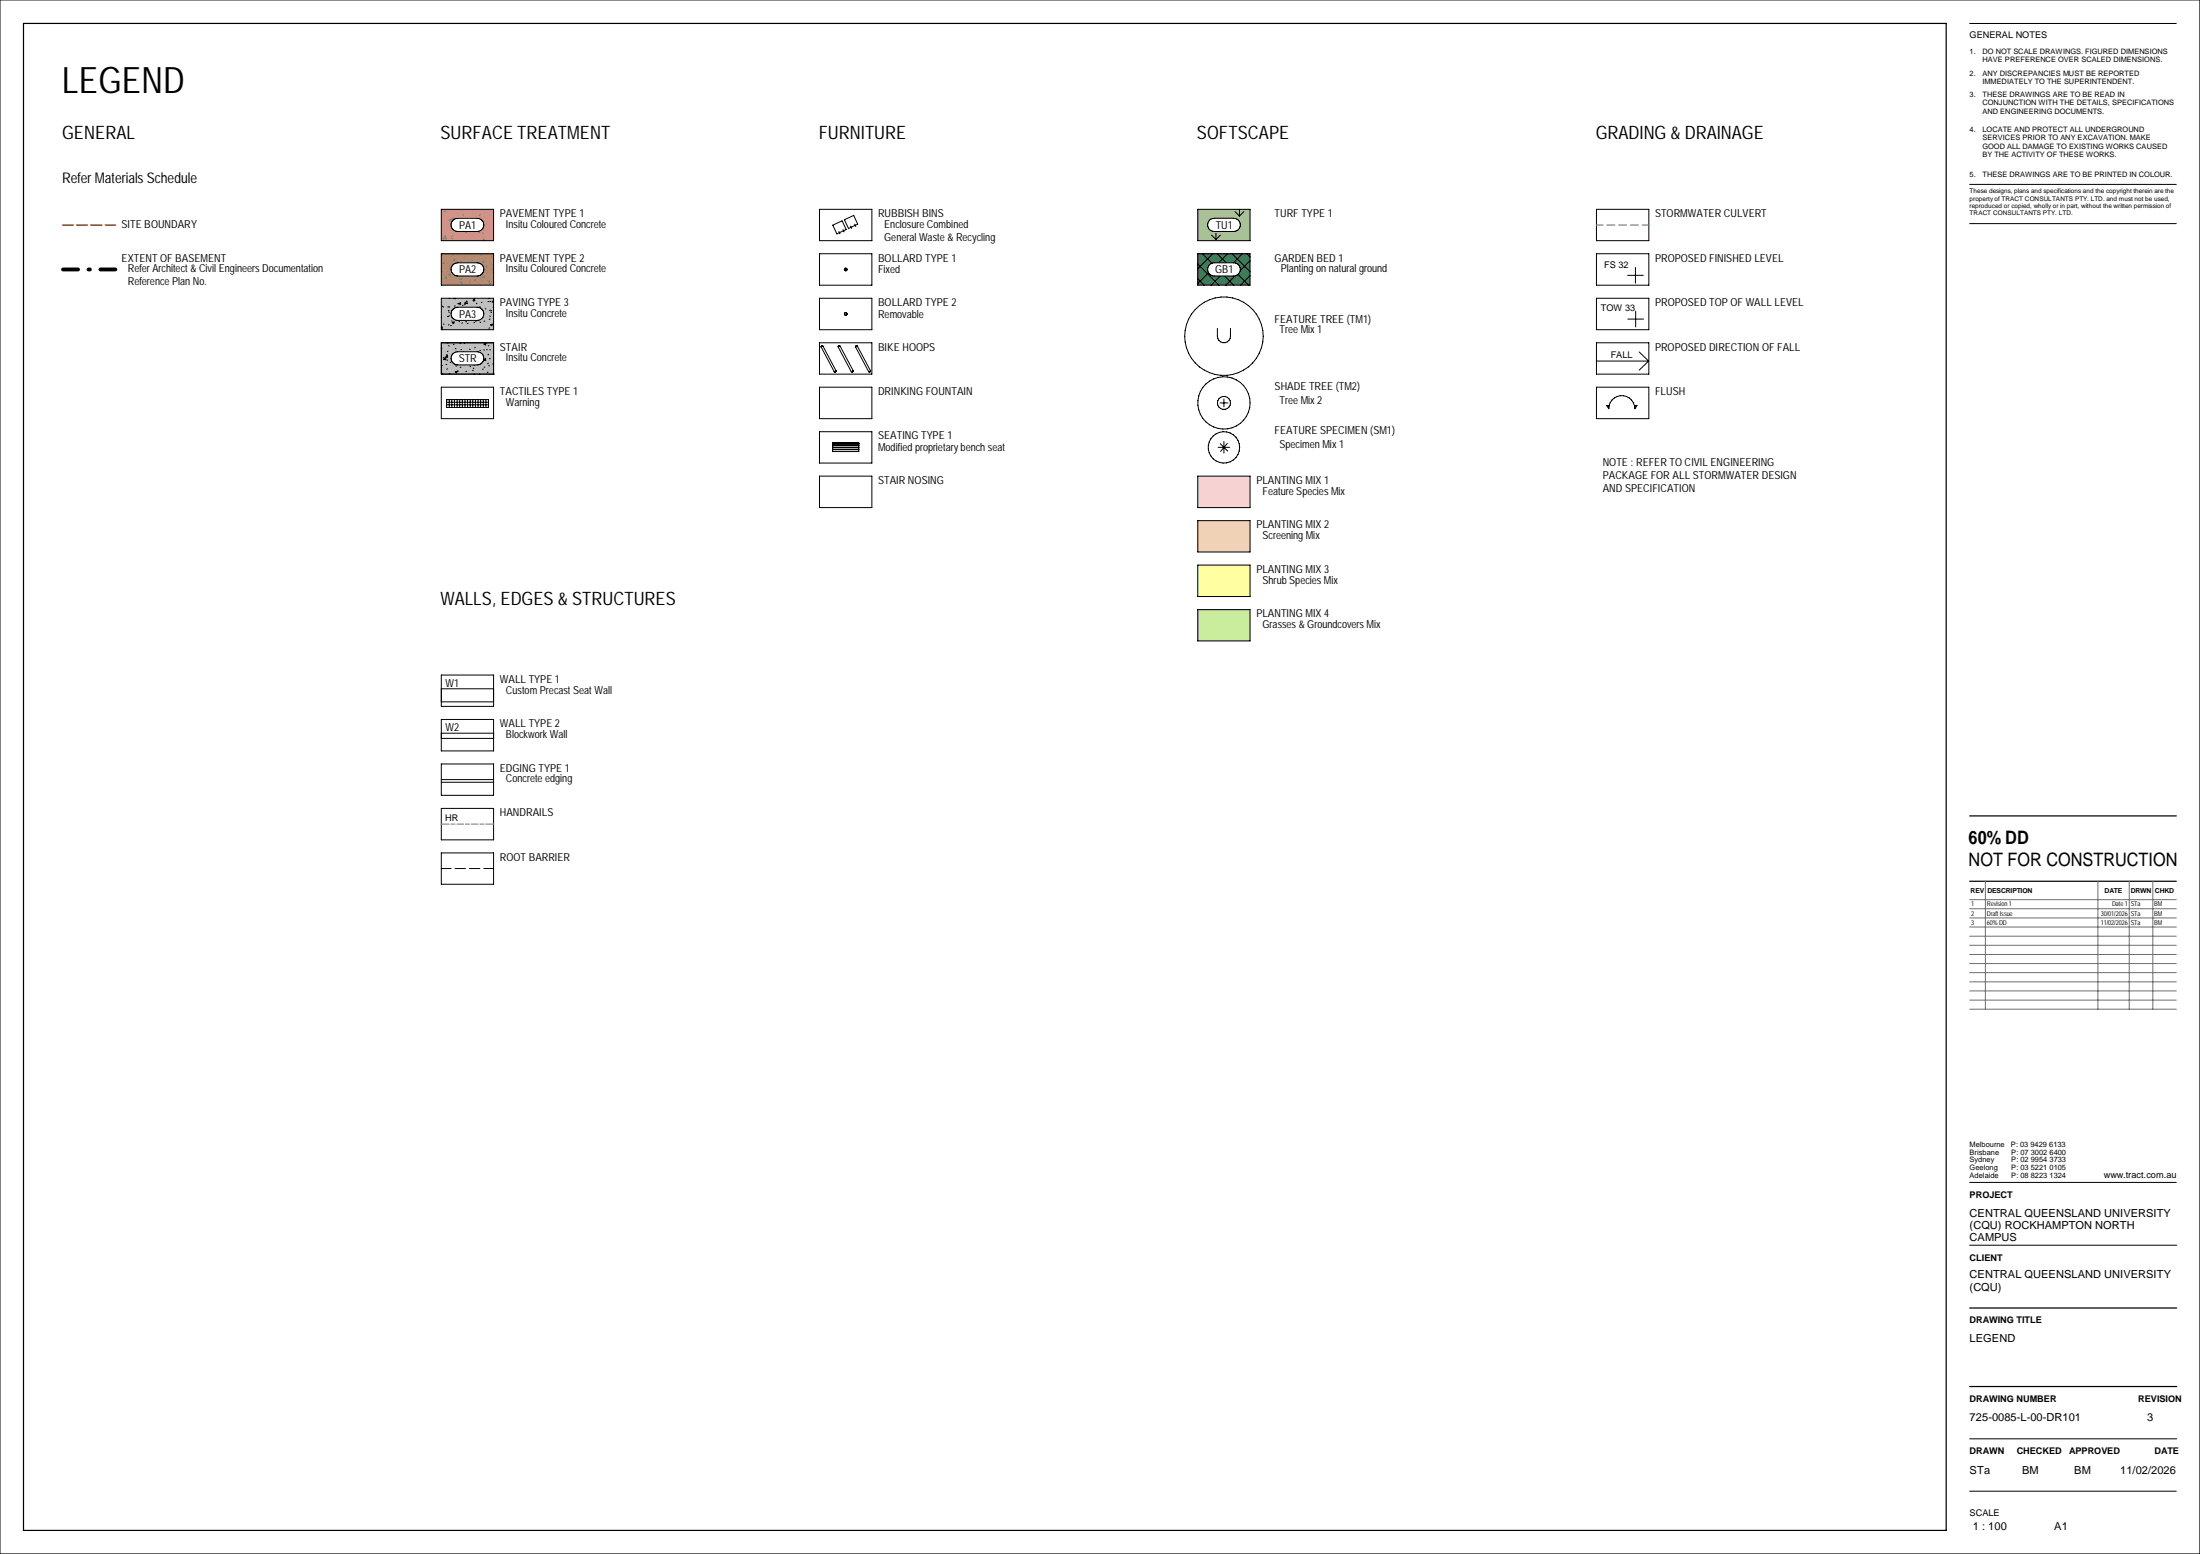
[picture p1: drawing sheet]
<svg xmlns="http://www.w3.org/2000/svg" width="841mm" height="594mm" viewBox="0 0 841 594" stroke-linecap="round" stroke-linejoin="round" font-family="sans-serif">
<path d="M168.7 80h20v12h-20z" fill="#d09384"/>
<path d="M168.7 97h20v12h-20z" fill="#bc8d6d"/>
<path d="M168.7 114h20v12h-20z" fill="#c0c0c0"/>
<path d="M457.9 80h20v12h-20z" fill="#a5d27d"/>
<path d="M457.9 97h20v12h-20z" fill="#3c7d59"/>
<path d="M457.9 182h20v12h-20z" fill="#f7d2d2"/>
<path d="M457.9 199h20v12h-20z" fill="#f0d3b7"/>
<path d="M457.9 216h20v12h-20z" fill="#ffffa2"/>
<path d="M457.9 233h20v12h-20z" fill="#c9ec9d"/>
<path d="M322.8 102.5h1v1h-1z" fill="#000"/>
<path d="M168.7 131h20v12h-20z" fill="#c0c0c0"/>
<g fill="none" stroke="#808080" stroke-width=".38">
<path d="M169.1 97.5l.2 .1M170.3 90l.3 1.3-1.3-.1zM170.3 80.9h-.6M171.7 84.2l1.4-.6-.4 1.2zM172.6 97.9l-.3 .1M172.6 91l.5 .4M173.2 90l-.6 .4M173.2 97.7l.2 .1M173.3 97.8l-.3 .1M173.4 83.3l-.5 .4M173.4 99.4l.5-.2-.1 .5zM173.5 85.9l.6 .4"/>
<path d="M175.2 97.6h-.3M176.4 99.9l-.2 .1M176.4 97.4l-.1 .1M176.7 81.8l.5 .5M177.3 97.8l.2 .2M177.8 88.7l.6 .3M177.8 87.2l-.6 .1M178.1 97.2h-.3M178.9 99.4l.1 .1M179.9 97l.3 .2v-.2M180.1 97h.1M180.2 99.4l-.2 .2"/>
<path d="M180.8 99.6h-.2M181.4 98l.2 .1M182.8 99.3l-.3 .1M182.9 86.5l-.6 .1M183.3 98.6l.2 .2M183.4 88.7l-.5 .4M183.7 82l-.6 .4M183.9 97l-.4 .4 .6 .1v-.5M184.2 98.8l-.2 .2M184.3 92l.6-.7 .1 .7M184.3 100l.6-.2-.2 .4zM184.4 86.4l.6 .4"/>
<path d="M184.4 88.9l.6 .5M184.7 92h.5M185.4 98.2l.2 .1M185.7 98.9l-.3 .1M187.7 97.8l.2 .2M188.1 98.3l-.2 .1M188.7 89.1v.1M168.7 103l.2 .7-.2-.1M169.2 106.6h-.3M169.2 103.8l-.2 .1M169.2 102.4l.3 .1M169.6 100.2l.2 .5-.5-.1z"/>
<path d="M170 100.9l.1 .1M170.2 105.4l.2 .1M170.3 106l.1 .2M170.7 105.9l.1 .5-.5-.1zM171.2 103.6h-.3M171.3 100.8l-.3 .1M171.5 104.9l.5-.2-.1 .5zM171.7 101.5l.2 .2M171.8 102.6l.2 .1M172 106.2l-.2 .1M172.2 108l-.2 .2M172.3 105.5l-.2 .2"/>
<path d="M172.4 103l-.2 .1M172.5 100.4l-.2 .2M173.2 100.6h-.3M173.3 102.6l.2 .1M174 103.2l-.2 .1M174.3 105.6l.2 .1M174.4 100.1l.2 .2M174.7 105.2l.2 .2M174.8 108.6h-.2M175.1 100.7l.1 .4h-.4zM175.8 101.7l.2 .2M176.1 108l.5-.2-.2 .4z"/>
<path d="M176.1 100.2h-.3M176.1 107.5l-.2 .2M176.2 106.4l.1 .4h-.5zM176.2 104.9l-.2 .2M176.2 101.8l.2 .2M176.3 102.4l-.2 .2M176.7 108.3l-.2 .1M176.9 105.6h-.3M177 104.2v.7l-.6-.1zM177.4 102.7l.2 .2M177.9 102.4l.6-.2-.2 .5zM178.4 105.7l.2 .2"/>
<path d="M178.8 105.3l-.3 .1M178.9 102.6h-.3M179.1 104.5l.2 .1M179.7 108h-.3M179.9 101.9l.2 .1M180 107l-.3 .1M180 104.5l-.2 .1M180.1 101.9l-.2 .2M180.6 101.1l.1 .5h-.5zM180.7 101l.1 .2M180.8 102.3l-.3 .1M181.5 102.9l.2 .1"/>
<path d="M181.7 106.8v.5h-.4zM181.7 104.9l-.3 .1M182.4 105.9l.2 .1M182.5 105.5l.5-.2-.2 .5zM183.3 108.2l.1 .2M183.6 103.7l.2 .2M183.6 101.9l-.2 .1M183.8 109h.1M183.9 106.4l-.2 .2M183.9 102.1l.2 .1M184 103.9l-.2 .2M184.1 101.3l-.2 .2"/>
<path d="M184.4 107.3l-.2 .1M185.1 105.5l.1 .7-.7-.1zM185.1 100.3l.2 .2M185.5 103.1l.3 .1M186.1 101.6v.5l-.4-.1zM186.4 107.1h-.3M186.5 104.3l-.3 .1M186.5 106.1l.2 .1M187 108.6l.5-.2-.1 .4zM187.1 107.3l.1 .5h-.5zM187.7 108.5l-.2 .1M187.7 107.5l.2 .2"/>
<path d="M187.8 105.9l-.2 .1M187.9 103.4l-.2 .1M188 100.8l-.2 .2M188 102.2l.2 .2M188 103l.2 .1M188.4 104.1h-.3M188.5 101.3h-.3"/>
</g>
<g fill="none" stroke="#000" stroke-width=".38">
<path d="M168.7 80h20v12h-20zM168.7 97h20v12h-20zM313.3 80h20v12h-20zM313.3 97h20v12h-20zM457.9 80h20v12h-20zM457.9 97h20v12h-20zM458 97l-.1 .1M459.7 97l11.9 12M463.1 89.9l1.7 1.7M463.6 97l-5.7 5.7M464.8 89.2v2.4M465.3 97l12 12"/>
<path d="M466.5 89.9l-1.7 1.7M469.3 97l-11.4 11.4M471 97l6.9 6.9M472.1 80.9l1.7 1.7M473.8 80.2v2.4M474.9 97l-12 12M475.5 80.9l-1.7 1.7M476.6 97l1.3 1.3M477.9 99.7l-9.3 9.3M610.3 80h20v12h-20zM610.3 97h20v12h-20zM168.7 114h20v12h-20z"/>
<path d="M169.1 117l.2 .2M169.2 117.2l.3 .2M171.4 118.6l.3 .2M171.5 117.3h-.3M171.5 119.2l.3 .2M171.9 114l-.1 .1M171.9 117.3l-.2 .2M173.7 114h.5M174 116.9l-.3 .1M174.7 117.5l.2 .1M175 116l.3 .2M175.4 116l.7-.3-.2 .6z"/>
<path d="M176.8 118.8l.3 .2M177 116.6l-.2 .2M177.5 118.2l.2 .2M177.7 115.9l.8-.8 .1 .9zM177.9 116.4l-.4 .1M180.1 117.7l.2 .2M180.9 114.9l.3 .3M181.4 114.2l.1 .7-.7-.1zM181.6 119.6h-.3M182.2 119.3l-.3 .2M182.2 119.1l.3 .2M182.3 115.9l-.2 .2"/>
<path d="M183.4 117.2l.2 .2M184.1 119.3h-.2M184.3 115.6h-.3M185.5 117.9l.3 .2M186.9 115.2l-.4 .1M186.9 114l.2 .2M187.4 118.5l-.2 .2M187.5 115.1l-.2 .3M187.6 119.3l.3 .2M188 118.7l-.3 .1M188.7 115.1l-.1-.2-.5 .5h.6M188.7 117.4v.2"/>
<path d="M313.3 114h20v12h-20zM323.6 103.4h.1M457.9 106.6l2.4 2.4M457.9 100.9l8.1 8.1M477.9 105.4l-3.7 3.6M610.3 114h20v12h-20zM168.7 125.3l.3-.3 .1 .9h-.4M168.7 121.3h.1M168.7 133l.2 .2M168.7 131h20v12h-20zM168.8 139.5l.3 .2M169.5 136.7l.2 .2"/>
<path d="M169.5 123.8l.2 .2M170.3 136.5l.1 1-.9-.1zM170.8 139.3h-.3M170.9 131v.1M170.9 135.6h-.3M171 135.8l.1 .7-.6-.1zM171.2 131h.1M171.2 137.6l-.3 .2M171.3 134.2l-.3 .2M171.4 120.9l-.4 .1M171.5 132.1l.2 .2M171.7 124l-.3 .2"/>
<path d="M171.8 120.7l-.3 .2M172.1 138.4l.2 .2M172.6 124.4l-.4 .1M172.6 122.6l.3 .2M172.9 123.4l.7-.3-.2 .6zM173.5 135.3h-.4M173.6 131.6l-.3 .1M174 133.2l.3 .2M174.2 139.8l.3 .2M174.7 138.8h-.4M175.2 120.4l-.3 .1M175.4 135.6l.2 .2"/>
<path d="M175.4 122.8l.2 .2M175.5 121.2l.1 .6h-.6zM176.1 131.3h-.3M176.3 136.9l-.3 .2M176.4 133.5l-.3 .2M176.5 134.8l.7-.3-.2 .6zM176.8 123.4l-.3 .2M176.9 120l-.2 .2M177.3 134.8h-.3M177.4 131.1l.3 .2M177.5 138.6l.3 .2M178.1 122.9l.3 .2"/>
<path d="M178.3 136.5l.1 .6h-.6zM178.9 123.6l-.3 .1M179.5 133.4l.2 .2M179.6 140l.3 .2M181.1 137.9l-.4 .1M181.2 138.2l.1 1-.9-.2zM181.3 121.8l.3 .2M181.3 134.6l.3 .2M181.4 120.1l.8-.3-.3 .6zM181.4 139.5l-.2 .2M181.5 123.3h-.4M181.6 136.1l-.3 .3"/>
<path d="M181.7 132.8l-.3 .2M182.1 122.6l-.3 .3M182.5 138.9l.8-.3-.3 .6zM182.8 121.8l.1 .7-.6-.1zM182.9 138.9l.3 .2M183.5 123.1l.3 .2M183.6 137.6h-.3M183.7 133.9l-.3 .1M184.9 133.7l.3 .2M185 131.5l.8-.2-.3 .6zM185.3 122.8h-.3M185.6 137.1l.1 .7-.6-.1z"/>
<path d="M186.3 133.6h-.3M186.7 138.8l-.3 .2M186.8 135.4l-.3 .2M186.8 139.7l.3 .2M186.9 132.1l-.3 .1M187.2 125.3l-.3 .2M187.2 120.7l.3 .2M187.2 133.6l.3 .2M187.3 121.9l-.3 .2M187.5 137.1h-.4M187.5 124.2l.7-.3-.2 .6zM188.3 139.1l.3 .2"/>
<path d="M313.3 131h20v12h-20zM465.4 125.5v3a2.5 2.5 0 0 0 2.5 2.5 2.5 2.5 0 0 0 2.5-2.5v-3M610.3 131h20v12h-20zM168.7 148h20v12h-20zM169 142.7l.3 .2M171.1 141l-.3 .1M172 142.8h-.3M174 142.2l.8-.3-.3 .6zM175 141.7l.2 .2M176.2 140.3l-.3 .2M178.4 141.9l-.3 .1M180.9 140.7l.2 .2"/>
<path d="M180.9 141.6h-.3M181.3 142.9l-.1 .1M183.3 142.9l.1 .1M184.8 141.1h-.4M185.1 140.3l.2 .1M186.6 142.2l-.3 .2M188.6 143h.1M313.3 148h20v12h-20zM466.4 154h3M467.9 152.5v3M610.3 148h20v12h-20zM614.2 155h.8v1.2z"/>
<path d="M615 156.2a5 5 0 0 1 5-5 5 5 0 0 1 5 5M625 155h.8l-.8 1.2zM313.3 165h20v12h-20zM318.3 169.3h10v3.3h-10zM318.3 171.8h10M318.3 171.1h10M318.3 170.3h10M318.3 169.7h10M318.3 169.5h10M318.3 169.4h10M465.7 171h4.4M466.5 169.6l2.8 2.8"/>
<path d="M467.9 168.8v4.4M469.2 169.5l-2.6 3.1M313.3 182h20v12h-20zM457.9 182h20v12h-20zM457.9 199h20v12h-20zM457.9 216h20v12h-20zM457.9 233h20v12h-20zM168.7 258h20v12h-20zM168.7 263.3h20M168.7 268.3h20M168.7 275h20v12h-20zM168.7 280.2h20"/>
<path d="M168.7 282.2h20M168.7 292h20v12h-20zM168.7 298h20M168.7 299h20M168.7 309h20v12h-20zM168.7 326h20v12h-20zM168.7 332h3.7M173.9 332h4M179.5 332h3.9M185 332h3.7"/>
<circle cx="323.3" cy="103" r=".51"/>
<circle cx="323.3" cy="120" r=".5"/>
<circle cx="467.9" cy="128.5" r="15"/>
<circle cx="467.9" cy="154" r="2.5"/>
<circle cx="467.9" cy="154" r="10"/>
<circle cx="467.9" cy="171" r="6"/>
</g>
<path d="M24.1 86h3.8M29.3 86h4.1M34.8 86h4.1M40.3 86h3.8" fill="none" stroke="#f00" stroke-width=".72"/>
<path d="M24.1 103h5.7M33.8 103h.6M38.4 103h5.7" fill="none" stroke="#000" stroke-width="1.5"/>
<path d="M168.7 315h3M172.4 315h1.5M174.7 315h2.5M177.9 315h1.6M180.2 315h2.5M183.4 315h1.6M185.7 315h3" fill="none" stroke="#aa00fa" stroke-width=".47"/>
<path d="M610.3 86h2.5M614.3 86h3M618.8 86h3M623.3 86h3M627.8 86h2.5" fill="none" stroke="#0080ff" stroke-width=".47"/>
<g fill="#fff">
<path d="M23.6 22.6h47v15.8h-47z"/>
<path d="M23.7 64.7h51.7v6.6h-51.7z"/>
<path d="M48.9 100.2h74.7v4.9h-74.7z"/>
<path d="M48.9 105.1h30.3v5h-30.3z"/>
<path d="M193.4 83.1h38.4v5h-38.4z"/>
<path d="M193.4 100.2h38.4v4.9h-38.4z"/>
<path d="M193.4 117.1h23.3v5h-23.3z"/>
<path d="M172.4 83.4h12.6v5.1h-12.6z"/>
</g>
<path d="M173.2 84.2l1.8-.8h7.4a2.52 2.52 0 0 1 2.6 2.6 2.52 2.52 0 0 1-2.6 2.5h-7.4a2.52 2.52 0 0 1-2.4-1.6 2.52 2.52 0 0 1 .6-2.7z" fill="none" stroke="#000" stroke-width=".38"/>
<path d="M172.4 100.5h12.6v5h-12.6z" fill="#fff"/>
<path d="M173.2 101.2l1.8-.7h7.4a2.52 2.52 0 0 1 2.6 2.5 2.52 2.52 0 0 1-2.6 2.5h-7.4a2.52 2.52 0 0 1-2.4-1.6 2.52 2.52 0 0 1 .6-2.7z" fill="none" stroke="#000" stroke-width=".38"/>
<path d="M172.4 117.4h12.6v5.1h-12.6z" fill="#fff"/>
<path d="M173.2 118.2l1.8-.8h7.4a2.52 2.52 0 0 1 2.6 2.6 2.52 2.52 0 0 1-2.6 2.5h-7.4a2.48 2.48 0 0 1-2.4-1.6 2.48 2.48 0 0 1 .6-2.7z" fill="none" stroke="#000" stroke-width=".38"/>
<g fill="#fff">
<path d="M193.4 261.2h40.6v4.9h-40.6z"/>
<path d="M193.4 278.1h23.6v5h-23.6z"/>
<path d="M193.4 295.1h25.4v5h-25.4z"/>
<path d="M335.7 168.5h48.5v4.9h-48.5z"/>
</g>
<path d="M318.3 86.1l3.6-1.7 1.6 3.3-3.6 1.7zM320.7 88.5l.4 .9M322.2 87.8l.5 .8M322.8 84l3.5-1.7 1.6 3.4-3.5 1.6zM325.1 86.4l.4 .9M326.7 85.7l.4 .9" fill="none" stroke="#000" stroke-width=".38"/>
<path d="M313.9 132.2h18.8v10h-18.8z" fill="#fff"/>
<path d="M314 132.2l.6 .1 5 9.4-.2 .5-.5-.1-5-9.5zM320.5 132.2l.7 .2 4.9 9.3-.3 .5-.4-.2-5-9.4zM327.1 132.3h.6l5 9.4a.4 .4 0 0 1-.2 .4 .4 .4 0 0 1-.5-.1zM325.8 142.2h.1" fill="none" stroke="#000" stroke-width=".38"/>
<g fill="#fff">
<path d="M489.6 100.2h40.7v4.9h-40.7z"/>
<path d="M482.6 185.2h31.6v4.9h-31.6z"/>
<path d="M193.4 134.2h23.3v4.9h-23.3z"/>
<path d="M338 83.1h32.2v5h-32.2z"/>
<path d="M338 88.1h42.5v4.9h-42.5z"/>
<path d="M335.7 100.5h8.4v4.9h-8.4z"/>
<path d="M335.7 117.5h17.5v4.9h-17.5z"/>
<path d="M461.6 83.4h12.5v5.1h-12.5z"/>
</g>
<path d="M462.4 84.2l1.7-.8h7.5a2.52 2.52 0 0 1 2.5 2.6 2.52 2.52 0 0 1-2.5 2.5h-7.5a2.54 2.54 0 0 1-2.3-1.6 2.54 2.54 0 0 1 .6-2.7z" fill="none" stroke="#000" stroke-width=".38"/>
<path d="M461.6 100.5h12.5v5h-12.5z" fill="#fff"/>
<path d="M462.4 101.2l1.7-.7h7.5a2.52 2.52 0 0 1 2.5 2.5 2.52 2.52 0 0 1-2.5 2.5h-7.5a2.54 2.54 0 0 1-2.3-1.6 2.54 2.54 0 0 1 .6-2.7z" fill="none" stroke="#000" stroke-width=".38"/>
<g fill="#fff">
<path d="M482.6 202.1h22v5h-22z"/>
<path d="M482.6 219.2h28.9v4.9h-28.9z"/>
<path d="M482.6 236.1h45.2v5h-45.2z"/>
</g>
<g fill="none" stroke="#000" stroke-width=".38">
<path d="M170.7 152.7h16v3h-16zM170.7 154.7h16M170.7 153.8h16M171.7 152.7v3M172.7 152.7v3M173.7 152.7v3M174.8 152.7v3M175.7 152.7v3M176.7 152.7v3M177.8 152.7v3M178.7 152.7v3M179.7 152.7v3"/>
<path d="M180.7 152.7v3M181.7 152.7v3M182.8 152.7v3M183.7 152.7v3M184.7 152.7v3M185.8 152.7v3"/>
</g>
<g fill="#fff">
<path d="M193.4 151.1h12.9v5h-12.9z"/>
<path d="M172.4 134.5h12.6v5h-12.6z"/>
</g>
<path d="M173.2 135.2l1.8-.7h7.4a2.52 2.52 0 0 1 2.6 2.5 2.52 2.52 0 0 1-2.6 2.5h-7.4a2.52 2.52 0 0 1-2.4-1.6 2.52 2.52 0 0 1 .6-2.7z" fill="none" stroke="#000" stroke-width=".38"/>
<g fill="#fff">
<path d="M489.1 123.5h16.4v4.9h-16.4z"/>
<path d="M489.1 150.5h16.4v4.9h-16.4z"/>
<path d="M489.1 167.5h24.7v4.9h-24.7z"/>
</g>
<path d="M622.2 105.2h6M625.2 102.2v6M625.3 119v6M610.2 138h20M622.3 122h6M626.6 134.5l3.6 3.5M630.2 138l-3.6 3.5" fill="none" stroke="#000" stroke-width=".38"/>
<g fill="#fff">
<path d="M613.3 99.4h9.2v4h-9.2z"/>
<path d="M611.9 115.9h13.2v3.9h-13.2z"/>
<path d="M170.2 310.6h5.1v3.9h-5.1z"/>
</g>
<path d="M752.9 9h79M752.9 70.5h79M752.9 85.5h79M752.9 452h79M752.9 476h79.2M752.9 550h79.2M752.9 570h79M840.9 593.9v-593.9h-840.9v593.9h841" fill="none" stroke="#000" stroke-width=".38"/>
<path d="M9 9h735v576h-735zM752.9 311.9h79M752.9 336.8h79M752.9 500h79.2M752.9 530h79.2" fill="none" stroke="#000" stroke-width=".47"/>
<g fill="none" stroke="#6e6e6e" stroke-width=".38">
<path d="M759 336.8v48.9M802 336.8v48.9M813.9 336.8v48.9M823 336.8v48.9M752.9 343.9h79M752.9 347.3h79M752.9 350.9h79M752.9 354.3h79M752.9 357.8h79M752.9 361.3h79M752.9 364.8h79M752.9 368.3h79"/>
<path d="M752.9 371.8h79M752.9 375.3h79M752.9 378.8h79M752.9 382.3h79M752.9 385.7h79"/>
</g>
<g fill="#fff">
<path d="M820.8 539.5h2.3v4.7h-2.3z"/>
<path d="M754.1 580.9h13.1v4.7h-13.1z"/>
<path d="M752.9 461.2h77v4.7h-77z"/>
<path d="M752.9 465.9h63.2v4.8h-63.2z"/>
<path d="M752.9 470.7h18.2v4.7h-18.2z"/>
<path d="M752.9 484.8h77v4.8h-77z"/>
<path d="M752.9 489.6h12.2v4.7h-12.2z"/>
<path d="M752.9 509.1h17.5v4.7h-17.5z"/>
<path d="M752.9 559.5h7.9v4.8h-7.9z"/>
<path d="M773 559.5h6.3v4.8h-6.3z"/>
<path d="M792.9 559.5h6.4v4.8h-6.4z"/>
<path d="M810.5 559.5h21.4v4.8h-21.4z"/>
<path d="M752.6 316.2h22.9v8.2h-22.9z"/>
<path d="M752.9 539.5h7.2v4.7h-7.2z"/>
<path d="M760.1 539.5h1.4v4.7h-1.4z"/>
<path d="M761.5 539.5h9.5v4.7h-9.5z"/>
<path d="M771 539.5h1.4v4.7h-1.4z"/>
<path d="M772.4 539.5h2.4v4.7h-2.4z"/>
<path d="M774.8 539.5h1.4v4.7h-1.4z"/>
<path d="M776.2 539.5h4.7v4.7h-4.7z"/>
<path d="M780.9 539.5h1.4v4.7h-1.4z"/>
<path d="M782.3 539.5h13.2v4.7h-13.2z"/>
</g>
<text font-size="13.9" x="23.6" y="35.4">LEGEND</text>
<g font-size="7.1">
<text x="23.7" y="53.3">GENERAL</text>
<text x="168.4" y="53.3">SURFACE TREATMENT</text>
<text x="313" y="53.3">FURNITURE</text>
<text x="457.5" y="53.3">SOFTSCAPE</text>
<text x="610" y="53.3">GRADING &amp; DRAINAGE</text>
<text x="168.4" y="231.3">WALLS, EDGES &amp; STRUCTURES</text>
<text x="752.6" y="322.7">60% DD</text>
<text x="752.6" y="330.9">NOT FOR CONSTRUCTION</text>
</g>
<text font-size="5.6" x="23.7" y="69.9">Refer Materials Schedule</text>
<g font-size="4.2">
<text x="191.1" y="83">PAVEMENT TYPE 1</text>
<text x="335.7" y="83">RUBBISH BINS</text>
<text x="487.3" y="83">TURF TYPE 1</text>
<text x="632.7" y="83">STORMWATER CULVERT</text>
<text x="46.5" y="87.2">SITE BOUNDARY</text>
<text x="175.5" y="87.5">PA1</text>
<text x="193.4" y="87.1">Insitu Coloured Concrete</text>
<text x="338" y="87.1">Enclosure Combined</text>
<text x="464.7" y="87.5">TU1</text>
<text x="338" y="92">General Waste &amp; Recycling</text>
<text x="46.5" y="100">EXTENT OF BASEMENT</text>
<text x="191.1" y="100">PAVEMENT TYPE 2</text>
<text x="335.7" y="100">BOLLARD TYPE 1</text>
<text x="487.3" y="100">GARDEN BED 1</text>
<text x="632.7" y="100">PROPOSED FINISHED LEVEL</text>
<text x="48.9" y="104.1">Refer Architect &amp; Civil Engineers Documentation</text>
<text x="175.5" y="104.5">PA2</text>
<text x="193.4" y="104.1">Insitu Coloured Concrete</text>
<text x="335.7" y="104.4">Fixed</text>
<text x="464.5" y="104.5">GB1</text>
<text x="489.6" y="104.1">Planting on natural ground</text>
<text x="48.9" y="109.1">Reference Plan No.</text>
<text x="191.1" y="117">PAVING TYPE 3</text>
<text x="335.7" y="117">BOLLARD TYPE 2</text>
<text x="632.7" y="117">PROPOSED TOP OF WALL LEVEL</text>
<text x="175.5" y="121.5">PA3</text>
<text x="193.4" y="121.1">Insitu Concrete</text>
<text x="335.7" y="121.4">Removable</text>
<text x="487.3" y="123.5">FEATURE TREE (TM1)</text>
<text x="489.1" y="127.4">Tree Mix 1</text>
<text x="191.1" y="134">STAIR</text>
<text x="335.7" y="134">BIKE HOOPS</text>
<text x="632.7" y="134">PROPOSED DIRECTION OF FALL</text>
<text x="175.3" y="138.5">STR</text>
<text x="193.4" y="138.1">Insitu Concrete</text>
<text x="487.3" y="149">SHADE TREE (TM2)</text>
<text x="191.1" y="151">TACTILES TYPE 1</text>
<text x="193.4" y="155.1">Warning</text>
<text x="335.7" y="151">DRINKING FOUNTAIN</text>
<text x="489.1" y="154.4">Tree Mix 2</text>
<text x="632.7" y="151">FLUSH</text>
<text x="335.7" y="168">SEATING TYPE 1</text>
<text x="487.3" y="166">FEATURE SPECIMEN (SM1)</text>
<text x="335.7" y="172.4">Modified proprietary bench seat</text>
<text x="489.1" y="171.4">Specimen Mix 1</text>
<text x="612.7" y="178.1">NOTE : REFER TO CIVIL ENGINEERING</text>
<text x="335.7" y="185">STAIR NOSING</text>
<text x="480.3" y="185">PLANTING MIX 1</text>
<text x="612.7" y="183.1">PACKAGE FOR ALL STORMWATER DESIGN</text>
<text x="482.6" y="189.1">Feature Species Mix</text>
<text x="612.7" y="188.1">AND SPECIFICATION</text>
<text x="480.3" y="202">PLANTING MIX 2</text>
<text x="482.6" y="206.1">Screening Mix</text>
<text x="480.3" y="219">PLANTING MIX 3</text>
<text x="482.6" y="223.1">Shrub Species Mix</text>
<text x="480.3" y="236">PLANTING MIX 4</text>
<text x="482.6" y="240.1">Grasses &amp; Groundcovers Mix</text>
<text x="170.3" y="262.6">W1</text>
<text x="191.1" y="261">WALL TYPE 1</text>
<text x="193.4" y="265.1">Custom Precast Seat Wall</text>
<text x="170.3" y="279.3">W2</text>
<text x="191.1" y="278">WALL TYPE 2</text>
<text x="193.4" y="282.1">Blockwork Wall</text>
<text x="191.1" y="295">EDGING TYPE 1</text>
<text x="193.4" y="299.1">Concrete edging</text>
<text x="191.1" y="312">HANDRAILS</text>
<text x="191.1" y="329">ROOT BARRIER</text>
<text x="752.9" y="465">CENTRAL QUEENSLAND UNIVERSITY</text>
<text x="752.9" y="469.7">(CQU) ROCKHAMPTON NORTH</text>
<text x="752.9" y="474.5">CAMPUS</text>
<text x="752.9" y="488.6">CENTRAL QUEENSLAND UNIVERSITY</text>
<text x="752.9" y="493.4">(CQU)</text>
<text x="752.9" y="512.9">LEGEND</text>
<text x="752.9" y="543.3">725</text>
<text x="760.1" y="543.3">-</text>
<text x="761.5" y="543.3">0085</text>
<text x="771" y="543.3">-</text>
<text x="772.4" y="543.3">L</text>
<text x="774.8" y="543.3">-</text>
<text x="776.2" y="543.3">00</text>
<text x="780.9" y="543.3">-</text>
<text x="782.3" y="543.3">DR101</text>
<text x="820.8" y="543.3">3</text>
<text x="752.9" y="563.3">STa</text>
<text x="773" y="563.3">BM</text>
<text x="792.9" y="563.3">BM</text>
<text x="810.5" y="563.3">11/02/2026</text>
<text x="754.1" y="584.7">1 : 100</text>
<text x="785.3" y="584.7">A1</text>
</g>
<g font-size="3.5">
<text x="752.9" y="14.4">GENERAL NOTES</text>
<text x="613.3" y="102.6">FS 32</text>
<text x="611.9" y="119">TOW 33</text>
<text x="615.7" y="136.7">FALL</text>
<text x="170.2" y="313.7">HR</text>
<text x="804.3" y="450.4">www.tract.com.au</text>
<text x="752.9" y="457.9">PROJECT</text>
<text x="752.9" y="481.9">CLIENT</text>
<text x="752.9" y="505.8">DRAWING TITLE</text>
<text x="752.9" y="535.9">DRAWING NUMBER</text>
<text x="817.4" y="535.9">REVISION</text>
<text x="752.9" y="555.8">DRAWN</text>
<text x="770.9" y="555.8">CHECKED</text>
<text x="791" y="555.8">APPROVED</text>
<text x="823.6" y="555.8">DATE</text>
<text x="752.9" y="579.4">SCALE</text>
</g>
<g font-size="2.9">
<text x="752.9" y="20.5">1.</text>
<text x="752.9" y="29">2.</text>
<text x="752.9" y="37">3.</text>
<text x="752.9" y="50.3">4.</text>
<text x="752.9" y="67.5">5.</text>
<text x="757.9" y="67.5">THESE DRAWINGS ARE TO BE PRINTED IN COLOUR.</text>
<text x="752.9" y="438.3">Melbourne</text>
<text x="752.9" y="441.3">Brisbane</text>
<text x="768.7" y="438.3">P: 03 9429 6133</text>
<text x="768.9" y="441.3">P: 07 3002 6400</text>
<text x="752.9" y="444.3">Sydney</text>
<text x="752.9" y="447.3">Geelong</text>
<text x="768.9" y="444.3">P: 02 9954 3733</text>
<text x="768.9" y="447.3">P: 03 5221 0105</text>
<text x="752.9" y="450.3">Adelaide</text>
<text x="768.9" y="450.3">P: 08 8223 1324</text>
</g>
<g font-size="2.8">
<text x="757.9" y="20.5">DO NOT SCALE DRAWINGS. FIGURED DIMENSIONS</text>
<text x="757.9" y="23.7">HAVE PREFERENCE OVER SCALED DIMENSIONS.</text>
<text x="757.9" y="29">ANY DISCREPANCIES MUST BE REPORTED</text>
<text x="757.9" y="32.3">IMMEDIATELY TO THE SUPERINTENDENT.</text>
<text x="757.9" y="36.9">THESE DRAWINGS ARE TO BE READ IN</text>
<text x="757.9" y="40.2">CONJUNCTION WITH THE DETAILS, SPECIFICATIONS</text>
<text x="757.9" y="43.4">AND ENGINEERING DOCUMENTS.</text>
<text x="757.9" y="50.3">LOCATE AND PROTECT ALL UNDERGROUND</text>
<text x="757.9" y="53.6">SERVICES PRIOR TO ANY EXCAVATION. MAKE</text>
<text x="757.9" y="56.8">GOOD ALL DAMAGE TO EXISTING WORKS CAUSED</text>
<text x="757.9" y="60">BY THE ACTIVITY OF THESE WORKS.</text>
</g>
<g font-size="2.6">
<text x="753.3" y="341.2">REV DESCRIPTION</text>
<text x="804.5" y="341.2">DATE</text>
<text x="814.5" y="341.2">DRWN CHKD</text>
<text x="753.5" y="346.5">1</text>
<text x="759.5" y="346.5">Revision 1</text>
<text x="807.4" y="346.5">Date 1 STa</text>
<text x="823.5" y="346.5">BM</text>
<text x="753.5" y="350">2</text>
<text x="753.5" y="353.4">3</text>
<text x="759.5" y="350">Draft Issue</text>
<text x="759.5" y="353.4">60% DD</text>
<text x="803.1" y="350">30/01/2026 STa</text>
<text x="803.1" y="353.4">11/02/2026 STa</text>
<text x="823.5" y="350">BM</text>
<text x="823.5" y="353.4">BM</text>
</g>
<g font-size="2.4">
<text x="752.9" y="74">These designs, plans and specifications and the copyright therein are the</text>
<text x="752.9" y="76.8">property of TRACT CONSULTANTS PTY. LTD. and must not be used,</text>
<text x="752.9" y="79.5">reproduced or copied, wholly or in part, without the written permission of</text>
<text x="752.9" y="82.3">TRACT CONSULTANTS PTY. LTD.</text>
</g>
</svg>
